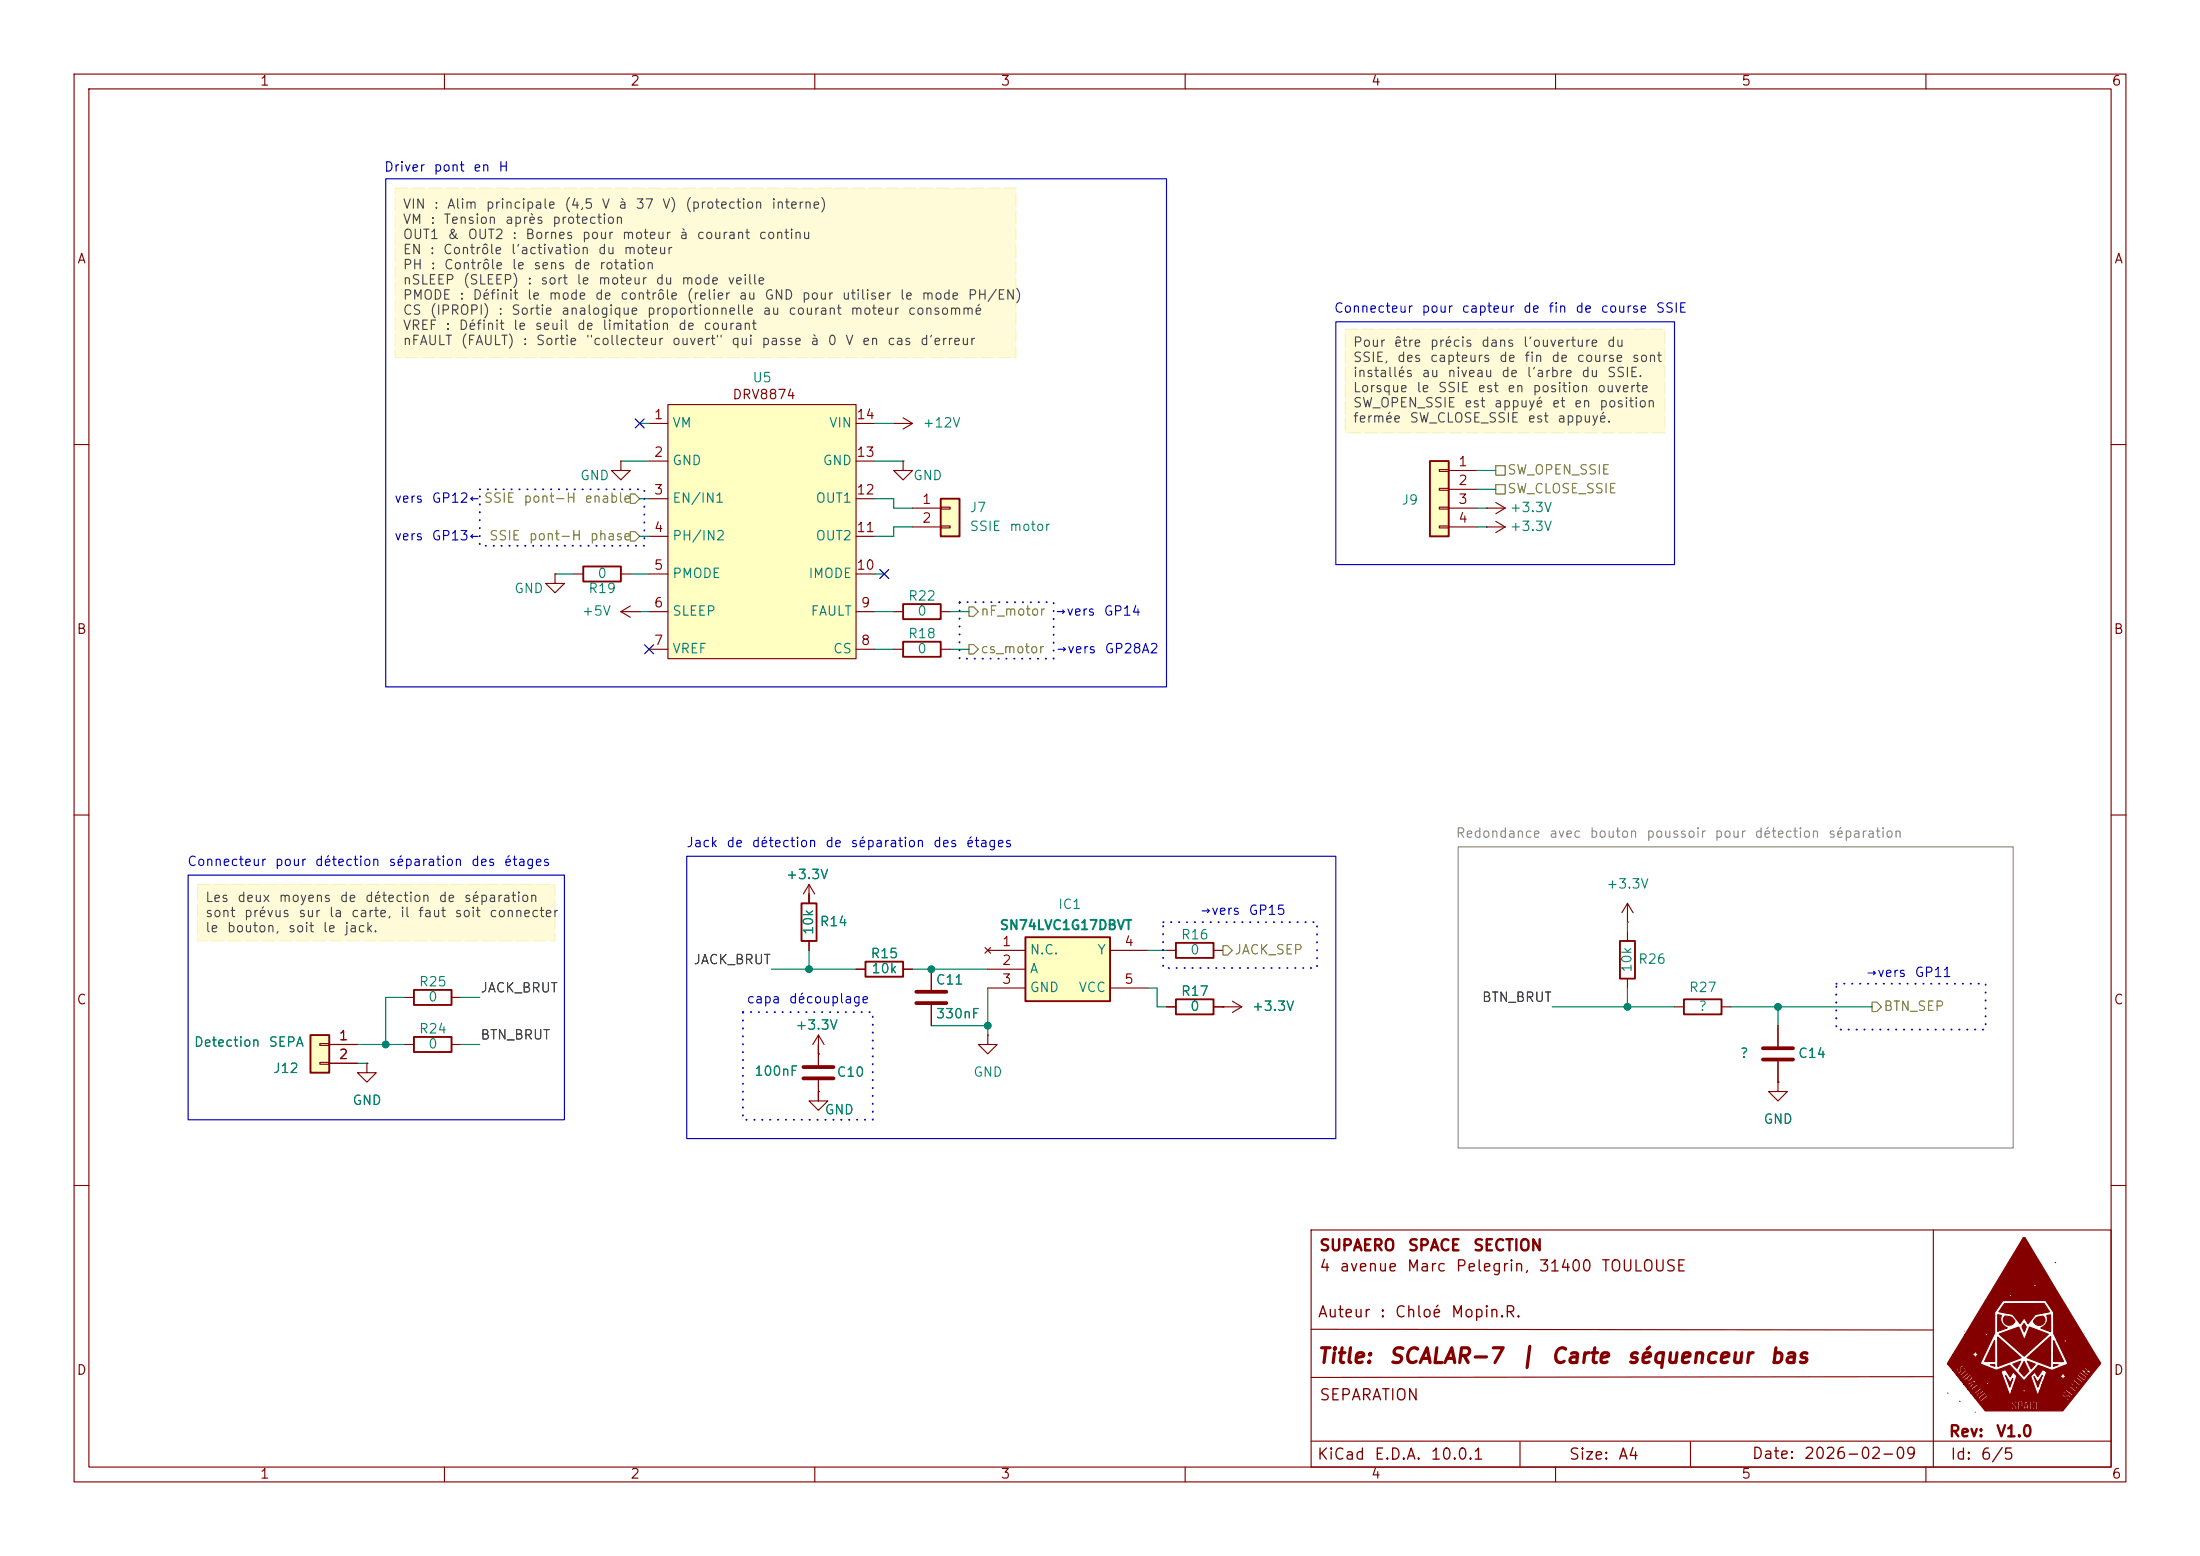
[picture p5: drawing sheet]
<svg xmlns="http://www.w3.org/2000/svg" width="297mm" height="210mm" viewBox="0 0 297 210" stroke-linecap="round" stroke-linejoin="round" font-family="sans-serif">
<g fill="none" stroke="#840000" stroke-width=".15">
<path d="M10 10h277v190h-277zM12 12h273v186h-273zM60 10v2M110 10v2M160 10v2M210 10v2M260 10v2M10 60h2M285 60h2M10 110h2M285 110h2M10 160h2"/>
<path d="M177 166h108v32h-108zM177 179.4l84 .1M261 166v32M285 160h2M60 198v2M110 198v2M160 198v2M177 194.5h108M205.2 194.6v3.3M210 198v2M228.2 194.6v3.3M260 198v2"/>
<path d="M261 185.8l-84 .1"/>
</g>
<g fill="#840000" stroke="#840000" stroke-width=".15">
<path d="M273.1 167a.32 .32 0 0 1 .5 .4l9.8 16.2a.46 .46 0 0 1-.1 .8l-4.4 5.5a.82 .82 0 0 1-1 .5h-9.9l-.9-1.1h4.5v.2l.5 .4v.2h-.3v-.2h-.2v.1a.2 .2 0 0 0 .1 .3 .2 .2 0 0 0 .2-.1h.4v-.4l-.2-.1h.3v.5h1v-.2h.1h.2v.2h.2l-.2-.8h.3v.8h.4a.18 .18 0 0 0 .2 0 .18 .18 0 0 0 .1-.2v-.2h-.2v.3h-.3v-.4h.6v.5h.6v-.1h-.4v-.4h.4v-.1h-.4v-.3h.4v-.2h-.6v.6h-.6v-.5l.3 .1v.2h.2v-.2a.2 .2 0 0 0-.1-.2 .2 .2 0 0 0-.2 0h-.3l-.1 .3h-.3l-.1-.3h-.2l-.2 1.1h-.6v-.4h.5l-.1-.7h-.6v.6h-.3l-.3-.2v-.3h.3v.3h.2v-.2a.2 .2 0 0 0-.1-.2 .2 .2 0 0 0-.3 0h-.2l-.1 .2h-4.5l-.5-.7h.5l.1 .3a.26 .26 0 0 0 .3 .2 .26 .26 0 0 0 .3-.2l.3-.3a.24 .24 0 0 0 .2-.2 .24 .24 0 0 0-.2-.2 .26 .26 0 0 0-.3-.2 .26 .26 0 0 0-.2 .2l-.5 .4h-.5l-.5-.6h.4l.1 .2 .6-.5a.18 .18 0 0 1 .2-.1 .18 .18 0 0 1 .2 .1l-.1 .1a.17 .17 0 0 1-.2 .2 .17 .17 0 0 1-.1-.2l-.2 .3a.25 .25 0 0 0-.2 .2 .25 .25 0 0 0 .1 .2l.3-.4a.35 .35 0 0 0 .5-.2 .35 .35 0 0 0-.2-.5l-.1-.1-.9 .7h-.4l-.5-.6h.5l.3 .5 .1-.1v-.1a.18 .18 0 0 1-.1-.3 .18 .18 0 0 1 .3 0l.1 .1 .1-.1a.2 .2 0 0 1 0-.3 .2 .2 0 0 1 .3 .2l.1-.1-.3-.4-.9 .6h-.5l-.5-.6h.4a.17 .17 0 0 0 .2 .1 .17 .17 0 0 0 .2 0 .18 .18 0 0 1 .1 .1 .18 .18 0 0 1-.1 .2l.1 .2 .5-.7h1.5l.3 .3 .3-.2-.3-.3-.3 .2h-1.5a.21 .21 0 0 0 .2-.2 .21 .21 0 0 0-.1-.2l-1.1 .5h-.4l-.5-.6h.5a.16 .16 0 0 0 .1 .2 .16 .16 0 0 0 .2-.2 .23 .23 0 0 1 .4 .2l.3-.2a.28 .28 0 0 0 .2-.2 .28 .28 0 0 0-.2-.3l-.1-.2-.9 .7h-.5l-.5-.6h.5l.2 .2a.25 .25 0 0 0 .2 .2 .25 .25 0 0 0 .2-.1l.5-.4a.13 .13 0 0 0 .1-.1 .13 .13 0 0 0-.1-.2l-.5 .5a.17 .17 0 0 1-.2 .1 .17 .17 0 0 1-.2-.2l.7-.5h4.6l1.2 3.3 .3-.7h1.4l.3 .3 .2-.3-.2-.3-.3 .3h-1.4l.5-1.6a.43 .43 0 0 0-.1-.7l-.2-.2-.4 .6-.5-.7a.28 .28 0 0 0-.2-.2 .28 .28 0 0 0-.3 .1l-.3 .1h-4.6v-.1a.13 .13 0 0 0-.1-.1 .13 .13 0 0 0-.1 .1l-.7 .6h-.5l-.5-.7h.5l.2 .3a.29 .29 0 0 0 .4 .1 .29 .29 0 0 0 .1-.4v-.3l.1-.1 .2 .1-.2 .2 .2 .1a.26 .26 0 0 0 .2-.2 .26 .26 0 0 0-.2-.3 .3 .3 0 0 0-.4 0 .3 .3 0 0 0-.1 .4v.2l-.2 .2-.1-.2 .2-.2-.2-.1-.2 .2h-.5l-.7-.8h4.4l1.1 .4a1.81 1.81 0 0 0 2.1 .1l.5-.2a.33 .33 0 0 1 .4-.1 .33 .33 0 0 1 .2 .3l1.6 1.8 .6-.7h.3l1 2.7h3.3a.64 .64 0 0 0 .8 .1 .13 .13 0 0 1 .1 .1 .13 .13 0 0 1-.2 .1l-.1-.1v.1a.23 .23 0 0 0 .2 .3 .23 .23 0 0 0 .2-.3 .28 .28 0 0 0 .1-.3 .28 .28 0 0 0-.4-.1 .37 .37 0 0 1-.5-.1l.1-.1 .2 .1 .1-.2a.27 .27 0 0 0-.3-.1 .27 .27 0 0 0-.2 .2l-.1 .2h-3.3l.3-.6h3.4l.9 .7 .4-.4-.2-.1-.1 .1a.18 .18 0 0 1-.2 0 .18 .18 0 0 1-.1-.2l.1-.1-.1-.1a.17 .17 0 0 1-.1 .2 .17 .17 0 0 1-.2-.1l-.1-.1 .2-.3h-.1l-.4 .4h-3.4l.2-.6h3.7l.3 .3a.6 .6 0 0 0 .6 .4l.1-.1a.32 .32 0 0 0 .2-.5 .16 .16 0 0 0-.2-.1 .16 .16 0 0 0-.2 .1 .16 .16 0 0 1 .1 .3 .16 .16 0 0 1-.2 0l-.5-.4 .2-.2a.15 .15 0 0 0 .1 .1 .15 .15 0 0 0 .2-.1l-.2-.2a.21 .21 0 0 0-.2 0 .21 .21 0 0 0-.1 .2l-.2 .2h-3.7l.1-.2h3.4h-3.4l.1-.4h4a.13 .13 0 0 0 .1 .1 .13 .13 0 0 0 .1-.1l.8 .6 .1-.2-.8-.6 .2-.2-.1-.1-.4 .5h-4l.3-.7h1.9a.63 .63 0 0 1 .5 .5l.2-.3h1.5l.9 .7 .1-.2-.9-.7-.1 .2h-1.5l.3-.2-.2-.1h1.7l.6 .5a.26 .26 0 0 0 .3 .1 .26 .26 0 0 0 .2-.3 .23 .23 0 0 0 .1-.2 .23 .23 0 0 0-.2-.2l-.1-.1a.5 .5 0 0 0-.6-.3l-.3 .5h-1.7l-.3-.5a.62 .62 0 0 1-.5 .6h-1.9l.3-.7-.3-.1h4.9l.8 .7a.14 .14 0 0 0 .2-.1 .14 .14 0 0 0-.2-.2l-.3-.3 .5 .2a.18 .18 0 0 0 .1 0 .18 .18 0 0 0 .2-.1l-.9-.7-.1 .1 .5 .4-.4-.1a.22 .22 0 0 0-.2 0 .22 .22 0 0 0-.2 .1l-5.1-.1a.21 .21 0 0 0-.2 0 .21 .21 0 0 0-.1 .2l-.5 .7-.4-.6-.6 .5h-.3l1.2-1.2a.27 .27 0 0 1 .2-.2 .27 .27 0 0 1 .3 .1l1.1 .4a.69 .69 0 0 0 .9-.1l1.5-.5a.13 .13 0 0 0 .2-.1 .13 .13 0 0 0-.1-.2l-1.4-2.9h.8l.3 .3 .3-.3-.3-.3-.3 .3h-.8l-.4-1-.1-2.9-1-1.6h-5.8l-1.1 1.6v2.8l-2 4.2h-4.4l.7-1.3h2.6a.6 .6 0 0 1 .5 .5l.2-.3 .3-.2-.3-.1-.2-.4-.2 .3-.3 .2h-2.6l1.7-2.7h2.6l.2 .3 .3-.3-.2-.2-.3 .2h-2.6l3.1-5.2h2.7l.3 .2 .3-.2-.3-.3-.3 .3h-2.7l.9-1.4h5.1l.3 .3 .3-.3-.3-.3-.3 .3h-5.1z"/>
<path d="M264.6 189.1v.1z"/>
<path d="M277.4 170.4h.1z"/>
<path d="M272.6 189.2h.3v.5h-.3z"/>
<path d="M273.5 189.4l.1 .3a.11 .11 0 0 1 0 .2 .11 .11 0 0 1-.2 0z"/>
<path d="M267.3 188.7l.4-.4a.16 .16 0 0 1 .3 0 .16 .16 0 0 1-.1 .2l-.5 .4z"/>
<path d="M270.8 185.7l.6 .9 .3-.5-.4 1.1z"/>
<path d="M274.6 185.8l.5 .8 .6-1-.6 1.6z"/>
<path d="M266 186.8l.4-.3-.3 .4z"/>
<path d="M265.6 186l.4-.2 .1 .1-.1 .1a.19 .19 0 0 1-.2 .2 .19 .19 0 0 1-.2-.2z"/>
<path d="M273.3 183.8l.5 1a.31 .31 0 0 1 .1 .3 .31 .31 0 0 1-.3 .2l-.4 .5-.4-.5a.34 .34 0 0 1-.2-.3 .34 .34 0 0 1 .2-.3z"/>
<path d="M273.7 183.7l.8 .3a.16 .16 0 0 1 .3 .1 .16 .16 0 0 1-.2 .2l-.4 .4z"/>
<path d="M271.7 184.1l1.1-.4-.5 1z"/>
<path d="M273.7 183.2l3.1-2.8v4z"/>
<path d="M277.2 184.2h.7l-.7 .2z"/>
<path d="M269.7 180.4l3.2 2.8-3.2 1.2z"/>
<path d="M268.7 184.2h.6v.2z"/>
<path d="M277.3 180.9l1.3 2.9h-1.4z"/>
<path d="M269.3 180.9v2.9h-1.4z"/>
<path d="M269.9 180.1l2.6-1 .8 1.8 .7-1.8 2.5 1-3.2 2.9z"/>
<path d="M273.2 178.6l.1 .1a.59 .59 0 0 1 .1 .9l-.1 .2-.1-.3a.46 .46 0 0 1-.1-.6z"/>
<path d="M276.3 177.5h.1a.26 .26 0 0 1 .4 .1v2.1l-1.3-.5a1.29 1.29 0 0 0 .8-1.7z"/>
<path d="M269.7 177.4l.2 .1a.19 .19 0 0 1 .3 0 .19 .19 0 0 1-.1 .3 1.26 1.26 0 0 0 .9 1.4l-1.3 .5z"/>
<path d="M274.8 177.9l.5-.2a.49 .49 0 0 1 .6 0 .49 .49 0 0 1 .2 .6 .77 .77 0 0 1-.8 .6 .77 .77 0 0 1-.8-.7z"/>
<path d="M270.7 177.6h.2a1.02 1.02 0 0 1 1.1 .8 .77 .77 0 0 1-1.1 .4 .77 .77 0 0 1-.2-1.2z"/>
<path d="M270.6 175.9h5.4l.6 1a.12 .12 0 0 1 .1 .2 .12 .12 0 0 1-.2 0l-.9 .2a1.58 1.58 0 0 0-1.5 .9l-.3 .5-.5-.8-.6 .7-1-1.2-1.9-.4z"/>
<path d="M280.9 185.4l.6 .5-.2 .2-.4-.3a.19 .19 0 0 1-.2-.2 .19 .19 0 0 1 .2-.2z"/>
</g>
<g fill="#fffad7">
<path d="M181.6 44.5h43.2v13.9h-43.2z"/>
<path d="M26.7 119.4h48.2v7.6h-48.2z"/>
<path d="M53.3 25.4h83.9v22.9h-83.9z"/>
</g>
<path d="M55.9 140h5.1v2h-5.1z" fill="none" stroke="#840000" stroke-width=".25"/>
<path d="M200.7 68.6h.1M200.7 71.1h.1M200.7 68.6h2.5M200.7 71.1h2.5M201.9 67.8l1.3 .8M201.9 70.4l1.3 .7M203.2 68.6l-1.3 .7M203.2 71.1l-1.3 .8M54.6 141h1.3M61 141h1.2" fill="none" stroke="#840000" stroke-width=".15"/>
<path d="M193 62.2h2.6v10.2h-2.6z" fill="#ffffc2"/>
<path d="M193 62.2h2.6v10.2h-2.6zM108.2 121.9h2v5.1h-2zM218.7 127h2v5.1h-2zM227.3 134.9h5.1v2h-5.1z" fill="none" stroke="#840000" stroke-width=".25"/>
<g fill="none" stroke="#840000" stroke-width=".15">
<path d="M121.9 62.2v1.3h-1.3l1.3 1.3 1.3-1.3h-1.3M121.9 62.2h.1M194.3 63.4h1.3v.2h-1.3zM194.3 65.9h1.3v.3h-1.3zM194.3 68.5h1.3v.2h-1.3zM194.3 71h1.3v.2h-1.3zM195.6 63.5h3.8M195.6 66h3.8M195.6 68.6h3.8M195.6 71.1h3.8M109.2 119.4v2.5M109.2 119.4l-.7 1.3"/>
<path d="M109.2 119.4l.8 1.3M109.2 121.9h.1M109.2 127v1.3M219.7 124.5h.1M219.7 121.9v2.6M219.7 125.7v1.3M219.7 132.1v1.3M219.7 121.9l-.8 1.3M219.7 121.9l.8 1.3M226.1 135.9h1.2M232.4 135.9h1.3M240 138.4v2.8"/>
<path d="M240 146.1v1.2h-1.2l1.2 1.3 1.3-1.3h-1.3M240 146.1h.1M240 143.3v2.8"/>
</g>
<path d="M238 143h4.1M238 141.5h4.1" fill="none" stroke="#840000" stroke-width=".51"/>
<path d="M127 67.3h2.5v5.1h-2.5z" fill="#ffffc2"/>
<path d="M127 67.3h2.5v5.1h-2.5zM116.8 129.8h5.1v2h-5.1zM158.7 127.3h5.1v2h-5.1zM158.7 134.9h5.1v2h-5.1z" fill="none" stroke="#840000" stroke-width=".25"/>
<g fill="none" stroke="#840000" stroke-width=".15">
<path d="M120.6 57.2h.1M120.6 57.2h2.6M121.9 56.4l1.3 .8M123.2 57.2l-1.3 .7M123.2 68.6h3.8M123.2 71.1h3.8M127 68.5h1.3v.2h-1.3zM127 71h1.3v.2h-1.3zM110.5 139.7l-.8 1.3M110.5 139.7l.8 1.3M110.5 139.7v4.1M115.6 130.8h1.2"/>
<path d="M121.9 130.8h1.3M133.3 139.7v1.3h-1.2l1.2 1.2 1.3-1.2h-1.3M133.3 139.7h.1M157.5 128.3h1.2M157.5 135.9h1.2M163.8 128.3h1.3M163.8 135.9h3.8M165.1 135.9h.1M166.4 135.1l1.2 .8M167.6 135.9l-1.2 .8M110.5 142.2h.1M110.5 145.8v2.8h1.3l-1.3 1.3-1.3-1.3h1.3v-1.3"/>
<path d="M110.5 147.3h.1"/>
</g>
<path d="M108.5 145.5h4M108.5 144h4" fill="none" stroke="#840000" stroke-width=".51"/>
<path d="M90.2 54.6h25.4v34.3h-25.4z" fill="#ffffc2"/>
<g fill="none" stroke="#840000" stroke-width=".15">
<path d="M87.6 57.2h2.6M90.2 54.6h25.4v34.3h-25.4zM115.6 57.2h2.5M87.6 62.2h2.6M87.6 67.3h2.6M87.6 72.4h2.6M87.6 77.5h2.6M115.6 62.2h2.5M115.6 67.3h2.5M115.6 72.4h2.5M115.6 77.5h2.5M87.6 82.6h2.6"/>
<path d="M87.6 87.6h2.6M115.6 82.6h2.5M115.6 87.6h2.5M120.6 82.6h1.3M120.6 87.6h1.3M127 82.6h1.3M127 87.6h1.3"/>
</g>
<path d="M121.9 81.5h5.1v2.1h-5.1zM121.9 86.6h5.1v2h-5.1z" fill="none" stroke="#840000" stroke-width=".25"/>
<path d="M138.4 126.5h11.5v8.6h-11.5z" fill="#ffffc2"/>
<path d="M78.7 76.5h5.1v2h-5.1zM138.4 126.5h11.5v8.6h-11.5z" fill="none" stroke="#840000" stroke-width=".25"/>
<g fill="none" stroke="#840000" stroke-width=".15">
<path d="M74.9 77.5v1.2h-1.2l1.2 1.3 1.3-1.3h-1.3M74.9 77.5h.1M77.5 77.5h1.2M83.8 62.2v1.3h-1.3l1.3 1.3 1.3-1.3h-1.3M83.8 62.2h.1M83.8 77.5h1.3M83.8 82.6l1.3 .7M83.8 82.6h2.6M85.1 81.8l-1.3 .8M86.4 82.6h.1M125.7 130.8v2.8M125.7 135.6v2.8"/>
<path d="M133 127.9l.7 .8M133.3 128.3h5.1M133.3 130.8h5.1M133.3 133.4h5.1M133.7 127.9l-.7 .8M149.9 128.3h5M149.9 133.4h5M49.5 143.5v1.3h-1.2l1.2 1.3 1.3-1.3h-1.3M49.5 143.5h.1"/>
</g>
<path d="M123.7 135.4h4.1M123.7 133.9h4.1" fill="none" stroke="#840000" stroke-width=".51"/>
<path d="M41.9 139.7h2.5v5.1h-2.5z" fill="#ffffc2"/>
<path d="M41.9 139.7h2.5v5.1h-2.5zM55.9 133.6h5.1v2h-5.1z" fill="none" stroke="#840000" stroke-width=".25"/>
<g fill="none" stroke="#840000" stroke-width=".15">
<path d="M54.6 134.6h1.3M61 134.6h1.2M109.2 121.9h.1M109.2 120.7v1.2M109.2 127v1.3M115.6 130.8h1.2M121.9 130.8h1.3M125.7 130.8v2.8M125.7 135.6v2.8M157.5 135.9h1.2M163.8 135.9h1.3M165.1 135.9h.1"/>
<path d="M240 138.4v2.8M43.2 140.8h1.2v.3h-1.2zM43.2 143.4h1.2v.2h-1.2zM44.4 141h3.9M44.4 143.5h3.9M49.5 143.5h.1M110.5 142.2h.1M110.5 147.3h.1M110.5 141v2.8M110.5 145.8v2.8M240 146.1h.1M240 143.3v2.8"/>
</g>
<path d="M85.1 66.7h.6l.7 .6-.7 .6h-.6zM85.1 71.8h.6l.7 .6-.7 .6h-.6zM201.9 65.4h1.3v1.3h-1.3zM201.9 62.9h1.3v1.2h-1.3zM130.8 87h.6l.7 .6-.7 .7h-.6zM130.8 81.9h.6l.7 .7-.7 .6h-.6zM165.1 127.6h.6l.7 .7-.7 .6h-.6zM252.7 135.3h.7l.6 .6-.6 .6h-.7z" fill="none" stroke="#848400" stroke-width=".15"/>
<g fill="none" stroke="#008400" stroke-width=".15">
<path d="M86.4 57.2h1.2M118.1 57.2h2.5M74.9 77.5h2.6M83.8 62.2h3.8M85.1 77.5h2.5M86.4 72.4h1.2M86.4 67.3h1.2M118.1 62.2h3.8M118.1 67.3h2.5v1.3h2.6M118.1 77.5h1.3M123.2 71.1h-2.6v1.3h-2.5M199.4 66h2.5"/>
<path d="M199.4 63.5h2.5M199.4 68.6h1.3M199.4 71.1h1.3M86.4 82.6h1.2M118.1 82.6h2.5M118.1 87.6h2.5M128.3 82.6h2.5M128.3 87.6h2.5M54.6 134.6h-2.5v6.4M62.2 134.6h2.6M104.1 130.8h11.5M109.2 120.7v1.2"/>
<path d="M109.2 128.3v2.5M123.2 130.8h10.1M125.7 138.4h7.6M133.3 133.4v6.3M154.9 133.4h1.3v2.5h1.3M154.9 128.3h2.6M209.5 135.9h16.6M219.7 124.5v1.2M219.7 133.4v2.5M233.7 135.9h19M240 135.9v2.5M48.3 143.5h1.2"/>
<path d="M48.3 141h6.3M62.2 141h2.6M110.5 141v1.2M110.5 147.3v1.3"/>
</g>
<path d="M85.8 56.5l1.2 1.3M87 56.5l-1.2 1.3M118.8 76.9l1.2 1.2M120 76.9l-1.2 1.2M87 87l1.2 1.2M88.2 87l-1.2 1.2" fill="none" stroke="#000084" stroke-width=".15"/>
<path d="M53.3 25.4h83.9v22.9h-83.9zM181.6 44.5h43.2v13.9h-43.2zM26.7 119.4h48.2v7.6h-48.2z" fill="none" stroke="#f6f6bb" stroke-width=".15" stroke-dasharray="1.7 .6"/>
<path d="M52.1 24.1h105.4v68.6h-105.4zM180.3 43.4h45.8v32.8h-45.8zM25.4 118.1h50.8v33h-50.8zM92.7 115.6h87.6v38.1h-87.6z" fill="none" stroke="#0000c2" stroke-width=".15"/>
<path d="M196.8 114.3h75v40.6h-75z" fill="none" stroke="#848484" stroke-width=".15"/>
<path d="M64.8 66h22.2v7.7h-22.2zM129.5 81.3h12.7v7.6h-12.7zM100.3 136.6h17.5v14.5h-17.5zM157 124.5h20.8v6.1h-20.8zM247.9 132.8h20.2v6.2h-20.2z" fill="none" stroke="#0000c2" stroke-width=".25" stroke-dasharray=".1 1"/>
<g fill="#008400" stroke="#008400" stroke-width=".14">
<circle cx="125.7" cy="130.8" r=".46"/>
<circle cx="133.3" cy="138.4" r=".46"/>
<circle cx="109.2" cy="130.8" r=".46"/>
<circle cx="52.1" cy="141" r=".46"/>
<circle cx="240" cy="135.9" r=".46"/>
<circle cx="219.7" cy="135.9" r=".46"/>
</g>
<g font-size="2" fill="#840000">
<text x="177.7" y="184.5">Title:</text>
<text x="187.4" y="184.5">SCALAR-7</text>
<text x="205" y="184.5">|</text>
<text x="209.2" y="184.5">Carte</text>
<text x="219.5" y="184.5">séquenceur</text>
<text x="238.7" y="184.5">bas</text>
</g>
<g font-size="1.5" fill="#840000">
<text x="178" y="172">4</text>
<text x="178" y="169.2">SUPAERO</text>
<text x="180.7" y="172">avenue</text>
<text x="189.8" y="172">Marc</text>
<text x="190" y="169.2">SPACE</text>
<text x="196.4" y="172">Pelegrin,</text>
<text x="198.8" y="169.2">SECTION</text>
<text x="207.6" y="172">31400</text>
<text x="216.1" y="172">TOULOUSE</text>
<text x="177.8" y="178.2">Auteur</text>
<text x="186.2" y="178.2">:</text>
<text x="188.2" y="178.2">Chloé</text>
<text x="195.8" y="178.2">Mopin.R.</text>
<text x="178" y="189.4">SEPARATION</text>
<text x="177.7" y="197.4">KiCad</text>
<text x="185.4" y="197.4">E.D.A.</text>
<text x="193" y="197.4">10.0.1</text>
<text x="211.7" y="197.4">Size:</text>
<text x="218.4" y="197.4">A4</text>
<text x="236.4" y="197.3">Date:</text>
<text x="243.4" y="197.3">2026-02-09</text>
<text x="263" y="194.3">Rev:</text>
<text x="263.2" y="197.4">Id:</text>
<text x="267.3" y="197.4">6/5</text>
<text x="269.4" y="194.3">V1.0</text>
</g>
<g font-size="1.3" fill="#840000">
<text x="35" y="11.9">1</text>
<text x="85" y="11.9">2</text>
<text x="135" y="11.9">3</text>
<text x="185" y="11.9">4</text>
<text x="235" y="11.9">5</text>
<text x="285" y="11.9">6</text>
<text x="10.3" y="35.9">A</text>
<text x="285.3" y="35.9">A</text>
<text x="88.2" y="56.9">1</text>
<text x="98.8" y="54.2">DRV8874</text>
<text x="115.5" y="56.9">14</text>
<text x="88.2" y="62">2</text>
<text x="115.5" y="62">13</text>
<text x="196.8" y="63.2">1</text>
<text x="196.8" y="65.8">2</text>
<text x="88.2" y="67.1">3</text>
<text x="115.5" y="67.1">12</text>
<text x="124.4" y="68.3">1</text>
<text x="124.4" y="70.9">2</text>
<text x="196.8" y="68.3">3</text>
<text x="196.8" y="70.9">4</text>
<text x="88.2" y="72.1">4</text>
<text x="88.2" y="77.2">5</text>
<text x="115.5" y="77.2">10</text>
<text x="115.5" y="72.1">11</text>
<text x="88.2" y="82.3">6</text>
<text x="116.1" y="82.3">9</text>
<text x="10.3" y="85.9">B</text>
<text x="88.2" y="87.4">7</text>
<text x="116.1" y="87.4">8</text>
<text x="285.3" y="85.9">B</text>
<text x="135.2" y="128">1</text>
<text x="135.2" y="130.6">2</text>
<text x="151.7" y="128">4</text>
<text x="10.3" y="135.9">C</text>
<text x="135.2" y="133.1">3</text>
<text x="151.7" y="133.1">5</text>
<text x="285.3" y="135.9">C</text>
<text x="45.6" y="140.7">1</text>
<text x="45.6" y="143.3">2</text>
<text x="10.3" y="185.9">D</text>
<text x="285.3" y="185.9">D</text>
<text x="35" y="199.9">1</text>
<text x="85" y="199.9">2</text>
<text x="135" y="199.9">3</text>
<text x="185" y="199.9">4</text>
<text x="235" y="199.9">5</text>
<text x="285" y="199.9">6</text>
</g>
<g font-size="1.3" fill="#0000c2">
<text x="51.8" y="23.5">Driver</text>
<text x="58.4" y="23.5">pont</text>
<text x="63.8" y="23.5">en</text>
<text x="67.2" y="23.5">H</text>
<text x="180" y="42.5">Connecteur</text>
<text x="191.8" y="42.5">pour</text>
<text x="197.2" y="42.5">capteur</text>
<text x="205.5" y="42.5">de</text>
<text x="208.9" y="42.5">fin</text>
<text x="212.6" y="42.5">de</text>
<text x="216" y="42.5">course</text>
<text x="223.4" y="42.5">SSIE</text>
<text x="53.1" y="68.2">vers</text>
<text x="58.2" y="68.2">GP12←</text>
<text x="53.1" y="73.3">vers</text>
<text x="58.2" y="73.3">GP13←</text>
<text x="142.3" y="83.4">→vers</text>
<text x="148.9" y="83.4">GP14</text>
<text x="142.4" y="88.5">→vers</text>
<text x="149" y="88.5">GP28A2</text>
<text x="25.2" y="117.2">Connecteur</text>
<text x="37" y="117.2">pour</text>
<text x="42.4" y="117.2">détection</text>
<text x="52.4" y="117.2">séparation</text>
<text x="63.5" y="117.2">des</text>
<text x="67.9" y="117.2">étages</text>
<text x="92.6" y="114.7">Jack</text>
<text x="98" y="114.7">de</text>
<text x="101.4" y="114.7">détection</text>
<text x="111.3" y="114.7">de</text>
<text x="114.7" y="114.7">séparation</text>
<text x="125.9" y="114.7">des</text>
<text x="130.3" y="114.7">étages</text>
<text x="161.9" y="123.8">→vers</text>
<text x="168.5" y="123.8">GP15</text>
<text x="100.7" y="135.7">capa</text>
<text x="106.4" y="135.7">découplage</text>
<text x="251.8" y="132.2">→vers</text>
<text x="258.4" y="132.2">GP11</text>
</g>
<g font-size="1.3" fill="#484848">
<text x="54.3" y="28.5">VIN</text>
<text x="58.5" y="28.5">:</text>
<text x="60.3" y="28.5">Alim</text>
<text x="65.5" y="28.5">principale</text>
<text x="76.1" y="28.5">(4,5</text>
<text x="81.1" y="28.5">V</text>
<text x="83.4" y="28.5">à</text>
<text x="85.7" y="28.5">37</text>
<text x="89.3" y="28.5">V)</text>
<text x="92.4" y="28.5">(protection</text>
<text x="104" y="28.5">interne)</text>
<text x="54.3" y="30.5">VM</text>
<text x="54.3" y="32.6">OUT1</text>
<text x="54.3" y="34.6">EN</text>
<text x="57.9" y="34.6">:</text>
<text x="58" y="30.5">:</text>
<text x="59.7" y="34.6">Contrôle</text>
<text x="59.8" y="30.5">Tension</text>
<text x="60.3" y="32.6">&amp;</text>
<text x="63" y="32.6">OUT2</text>
<text x="68.1" y="30.5">après</text>
<text x="68.9" y="34.6">l'activation</text>
<text x="69.1" y="32.6">:</text>
<text x="70.8" y="32.6">Bornes</text>
<text x="74.5" y="30.5">protection</text>
<text x="78.5" y="32.6">pour</text>
<text x="80.6" y="34.6">du</text>
<text x="83.9" y="32.6">moteur</text>
<text x="84.1" y="34.6">moteur</text>
<text x="91.6" y="32.6">à</text>
<text x="94" y="32.6">courant</text>
<text x="102.3" y="32.6">continu</text>
<text x="54.3" y="36.7">PH</text>
<text x="54.3" y="38.7">nSLEEP</text>
<text x="54.3" y="40.8">PMODE</text>
<text x="58.1" y="36.7">:</text>
<text x="59.8" y="36.7">Contrôle</text>
<text x="61.9" y="40.8">:</text>
<text x="62.4" y="38.7">(SLEEP)</text>
<text x="63.7" y="40.8">Définit</text>
<text x="69" y="36.7">le</text>
<text x="71" y="40.8">le</text>
<text x="71.1" y="38.7">:</text>
<text x="71.9" y="36.7">sens</text>
<text x="72.9" y="38.7">sort</text>
<text x="74" y="40.8">mode</text>
<text x="77.4" y="36.7">de</text>
<text x="77.7" y="38.7">le</text>
<text x="80.2" y="40.8">de</text>
<text x="80.6" y="38.7">moteur</text>
<text x="80.8" y="36.7">rotation</text>
<text x="83.6" y="40.8">contrôle</text>
<text x="88.4" y="38.7">du</text>
<text x="91.9" y="38.7">mode</text>
<text x="92.6" y="40.8">(relier</text>
<text x="98.1" y="38.7">veille</text>
<text x="99.6" y="40.8">au</text>
<text x="103.1" y="40.8">GND</text>
<text x="108.2" y="40.8">pour</text>
<text x="113.6" y="40.8">utiliser</text>
<text x="121.4" y="40.8">le</text>
<text x="124.3" y="40.8">mode</text>
<text x="130.6" y="40.8">PH/EN)</text>
<text x="54.3" y="42.8">CS</text>
<text x="54.3" y="44.8">VREF</text>
<text x="54.3" y="46.9">nFAULT</text>
<text x="57.9" y="42.8">(IPROPI)</text>
<text x="60.1" y="44.8">:</text>
<text x="61.8" y="44.8">Définit</text>
<text x="62.1" y="46.9">(FAULT)</text>
<text x="67.2" y="42.8">:</text>
<text x="68.9" y="42.8">Sortie</text>
<text x="69.2" y="44.8">le</text>
<text x="70.5" y="46.9">:</text>
<text x="72.1" y="44.8">seuil</text>
<text x="72.3" y="46.9">Sortie</text>
<text x="75.7" y="42.8">analogique</text>
<text x="77.8" y="44.8">de</text>
<text x="79" y="46.9">&quot;collecteur</text>
<text x="81.2" y="44.8">limitation</text>
<text x="87.2" y="42.8">proportionnelle</text>
<text x="90.6" y="46.9">ouvert&quot;</text>
<text x="91.5" y="44.8">de</text>
<text x="94.9" y="44.8">courant</text>
<text x="98.6" y="46.9">qui</text>
<text x="102.7" y="46.9">passe</text>
<text x="102.9" y="42.8">au</text>
<text x="106.3" y="42.8">courant</text>
<text x="109.3" y="46.9">à</text>
<text x="111.6" y="46.9">0</text>
<text x="114" y="46.9">V</text>
<text x="114.7" y="42.8">moteur</text>
<text x="116.3" y="46.9">en</text>
<text x="119.7" y="46.9">cas</text>
<text x="122.5" y="42.8">consommé</text>
<text x="124.1" y="46.9">d'erreur</text>
<text x="182.6" y="47.1">Pour</text>
<text x="188.1" y="47.1">être</text>
<text x="192.9" y="47.1">précis</text>
<text x="199.9" y="47.1">dans</text>
<text x="205.5" y="47.1">l'ouverture</text>
<text x="216.8" y="47.1">du</text>
<text x="182.6" y="49.2">SSIE,</text>
<text x="182.6" y="51.2">installés</text>
<text x="182.6" y="53.3">Lorsque</text>
<text x="188.5" y="49.2">des</text>
<text x="191.1" y="53.3">le</text>
<text x="191.8" y="51.2">au</text>
<text x="192.9" y="49.2">capteurs</text>
<text x="194" y="53.3">SSIE</text>
<text x="195.3" y="51.2">niveau</text>
<text x="199.4" y="53.3">est</text>
<text x="202.3" y="49.2">de</text>
<text x="202.6" y="51.2">de</text>
<text x="203.4" y="53.3">en</text>
<text x="205.7" y="49.2">fin</text>
<text x="206" y="51.2">l'arbre</text>
<text x="206.8" y="53.3">position</text>
<text x="209.3" y="49.2">de</text>
<text x="212.7" y="49.2">course</text>
<text x="213.4" y="51.2">du</text>
<text x="215.5" y="53.3">ouverte</text>
<text x="216.9" y="51.2">SSIE.</text>
<text x="220.2" y="49.2">sont</text>
<text x="182.6" y="55.3">SW_OPEN_SSIE</text>
<text x="182.6" y="57.4">fermée</text>
<text x="190.2" y="57.4">SW_CLOSE_SSIE</text>
<text x="197.6" y="55.3">est</text>
<text x="201.6" y="55.3">appuyé</text>
<text x="206.1" y="57.4">est</text>
<text x="209.4" y="55.3">et</text>
<text x="210.1" y="57.4">appuyé.</text>
<text x="212.4" y="55.3">en</text>
<text x="215.8" y="55.3">position</text>
<text x="27.6" y="122.1">Les</text>
<text x="27.6" y="124.1">sont</text>
<text x="31.9" y="122.1">deux</text>
<text x="32.8" y="124.1">prévus</text>
<text x="37.5" y="122.1">moyens</text>
<text x="40.2" y="124.1">sur</text>
<text x="44.3" y="124.1">la</text>
<text x="45.8" y="122.1">de</text>
<text x="47.3" y="124.1">carte,</text>
<text x="49.2" y="122.1">détection</text>
<text x="53.9" y="124.1">il</text>
<text x="56.4" y="124.1">faut</text>
<text x="59.1" y="122.1">de</text>
<text x="61.3" y="124.1">soit</text>
<text x="62.5" y="122.1">séparation</text>
<text x="66" y="124.1">connecter</text>
<text x="27.6" y="126.1">le</text>
<text x="30.5" y="126.1">bouton,</text>
<text x="38.8" y="126.1">soit</text>
<text x="43.5" y="126.1">le</text>
<text x="46.4" y="126.1">jack.</text>
</g>
<g font-size="1.3" fill="#008484">
<text x="101.5" y="51.9">U5</text>
<text x="90.7" y="58">VM</text>
<text x="111.8" y="58">VIN</text>
<text x="124.5" y="58">+12V</text>
<text x="78.2" y="65.1">GND</text>
<text x="90.7" y="63.1">GND</text>
<text x="111" y="63.1">GND</text>
<text x="123.2" y="65.1">GND</text>
<text x="90.7" y="68.2">EN/IN1</text>
<text x="110" y="68.2">OUT1</text>
<text x="130.8" y="69.4">J7</text>
<text x="130.8" y="72">SSIE</text>
<text x="136.2" y="72">motor</text>
<text x="189.1" y="68.4">J9</text>
<text x="203.7" y="69.4">+3.3V</text>
<text x="203.7" y="72">+3.3V</text>
<text x="90.7" y="73.3">PH/IN2</text>
<text x="110" y="73.3">OUT2</text>
<text x="69.3" y="80.4">GND</text>
<text x="78.5" y="83.4">+5V</text>
<text x="79.3" y="80.4">R19</text>
<text x="80.6" y="78.3">0</text>
<text x="90.7" y="78.3">PMODE</text>
<text x="90.7" y="83.4">SLEEP</text>
<text x="109.1" y="78.3">IMODE</text>
<text x="109.4" y="83.4">FAULT</text>
<text x="122.5" y="81.4">R22</text>
<text x="123.8" y="83.4">0</text>
<text x="90.7" y="88.5">VREF</text>
<text x="112.4" y="88.5">CS</text>
<text x="122.5" y="86.5">R18</text>
<text x="123.8" y="88.5">0</text>
<text x="106" y="119">+3.3V</text>
<text x="110.6" y="125.3">R14</text>
<text x="134.9" y="125.8">SN74LVC1G17DBVT</text>
<text x="142.8" y="123">IC1</text>
<text x="216.8" y="120.2">+3.3V</text>
<text x="110.1" y="126.3" transform="rotate(-90 110.1 126.3)">10k</text>
<text x="117.4" y="129.6">R15</text>
<text x="117.6" y="131.7">10k</text>
<text x="138.9" y="129.1">N.C.</text>
<text x="138.9" y="131.7">A</text>
<text x="148.1" y="129.1">Y</text>
<text x="159.3" y="127.1">R16</text>
<text x="160.6" y="129.1">0</text>
<text x="220.6" y="131.4" transform="rotate(-90 220.6 131.4)">10k</text>
<text x="221.1" y="130.4">R26</text>
<text x="56.5" y="133.5">R25</text>
<text x="57.7" y="135.5">0</text>
<text x="126.2" y="133.2">C11</text>
<text x="126.3" y="137.8">330nF</text>
<text x="138.9" y="134.2">GND</text>
<text x="145.5" y="134.2">VCC</text>
<text x="159.3" y="134.7">R17</text>
<text x="160.6" y="136.8">0</text>
<text x="168.9" y="136.8">+3.3V</text>
<text x="227.9" y="134.2">R27</text>
<text x="229.2" y="136.8">?</text>
<text x="26.1" y="141.6">Detection</text>
<text x="36.2" y="141.6">SEPA</text>
<text x="56.5" y="139.8">R24</text>
<text x="57.7" y="141.8">0</text>
<text x="107.3" y="139.3">+3.3V</text>
<text x="234.8" y="143.1">?</text>
<text x="242.7" y="143.1">C14</text>
<text x="36.8" y="145.1">J12</text>
<text x="47.5" y="149.5">GND</text>
<text x="101.7" y="145.5">100nF</text>
<text x="112.9" y="145.6">C10</text>
<text x="131.3" y="145.6">GND</text>
<text x="111.2" y="150.7">GND</text>
<text x="238" y="152">GND</text>
</g>
<g font-size="1.3" fill="#848400">
<text x="203.4" y="64.4">SW_OPEN_SSIE</text>
<text x="65.2" y="68.2">SSIE</text>
<text x="70.6" y="68.2">pont-H</text>
<text x="78.8" y="68.2">enable</text>
<text x="203.4" y="66.9">SW_CLOSE_SSIE</text>
<text x="65.9" y="73.3">SSIE</text>
<text x="71.3" y="73.3">pont-H</text>
<text x="79.5" y="73.3">phase</text>
<text x="132.3" y="83.4">nF_motor</text>
<text x="132.3" y="88.5">cs_motor</text>
<text x="166.6" y="129.1">JACK_SEP</text>
<text x="254.2" y="136.8">BTN_SEP</text>
</g>
<g font-size="1.3" fill="#848484">
<text x="196.4" y="113.4">Redondance</text>
<text x="209" y="113.4">avec</text>
<text x="214.5" y="113.4">bouton</text>
<text x="222.2" y="113.4">poussoir</text>
<text x="231.4" y="113.4">pour</text>
<text x="236.8" y="113.4">détection</text>
<text x="246.7" y="113.4">séparation</text>
</g>
<g font-size="1.3">
<text x="93.5" y="130.5">JACK_BRUT</text>
<text x="64.8" y="134.3">JACK_BRUT</text>
<text x="200" y="135.5">BTN_BRUT</text>
<text x="64.8" y="140.6">BTN_BRUT</text>
</g>
</svg>
